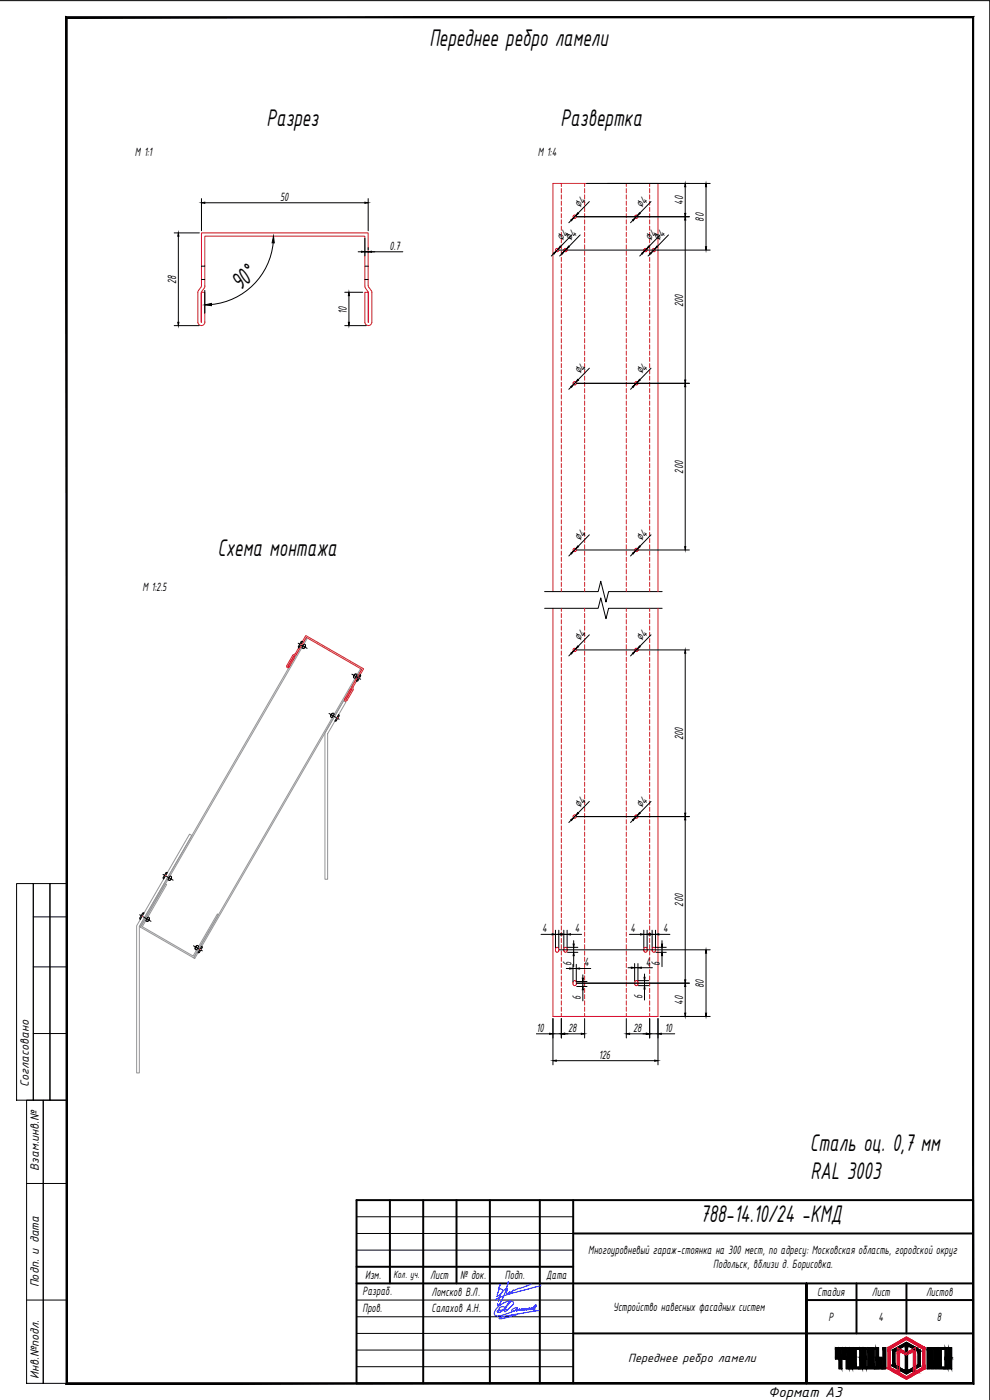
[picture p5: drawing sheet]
<svg xmlns="http://www.w3.org/2000/svg" width="297mm" height="420mm" viewBox="0 0 297 420" stroke-linecap="round" stroke-linejoin="round" font-family="sans-serif">
<!-- layer: 0 -->
<g fill="none" stroke="#cd2027" stroke-width=".3">
<path d="M168.4 55.1v.9M168.4 56.6v1.3M168.4 58.5v1.2M175.4 55.1v.9M175.4 56.6v1.3M175.4 58.5v1.2M187.9 55.1v.9M187.9 56.6v1.3M187.9 58.5v1.2M194.9 55.1v.9M194.9 56.6v1.3M194.9 58.5v1.2"/>
<path d="M168.4 60.4v1.2M168.4 62.2v1.3M168.4 64.1v1.3M168.4 66v1.2M168.4 67.9v1.2M168.4 69.7v1.3M168.4 71.6v1.3M168.4 73.5v1.2M168.4 75.4v1.2M168.4 77.2v1.3M168.4 79.1v1.3M175.4 60.4v1.2"/>
<path d="M175.4 62.2v1.3M175.4 64.1v1.3M175.4 66v1.2M175.4 67.9v1.2M175.4 69.7v1.3M175.4 71.6v1.3M175.4 73.5v1.2M175.4 75.4v1.2M175.4 77.2v1.3M175.4 79.1v1.3M187.9 60.4v1.2M187.9 62.2v1.3"/>
<path d="M187.9 64.1v1.3M187.9 66v1.2M187.9 67.9v1.2M187.9 69.7v1.3M187.9 71.6v1.3M187.9 73.5v1.2M187.9 75.4v1.2M187.9 77.2v1.3M187.9 79.1v1.3M194.9 60.4v1.2M194.9 62.2v1.3M194.9 64.1v1.3"/>
<path d="M194.9 66v1.2M194.9 67.9v1.2M194.9 69.7v1.3M194.9 71.6v1.3M194.9 73.5v1.2M194.9 75.4v1.2M194.9 77.2v1.3M194.9 79.1v1.3M59.4 87.8v8.9M59.4 96.7a1.05 1.05 0 0 0 1 1 1.05 1.05 0 0 0 1.1-1M59.5 87.2l-.1 .6M60.3 86.2l-.8 1"/>
<path d="M60.3 86.2l.2-.4v-15.9h50v15.7l.9 1.6M109.5 96.7a1.05 1.05 0 0 0 1 1 1.05 1.05 0 0 0 1.1-1M110.4 87.5l-.9-1.6v-15h-48.1v15.2l-1.1 1.9 .1 8.7 .1-9h.9v9M110.4 87.4l.2 .7v8.6l-.1-9h-1v9M111.4 87.2l.2 .6M111.6 87.8v8.9M168.4 81v1.2M168.4 82.9v1.2M168.4 84.7v1.3M168.4 86.6v1.3M168.4 88.5v1.2M168.4 90.4v1.2"/>
<path d="M168.4 92.2v1.3M168.4 94.1v1.3M168.4 96v1.2M168.4 97.9v1.2M168.4 99.7v1.3M175.4 81v1.2M175.4 82.9v1.2M175.4 84.7v1.3M175.4 86.6v1.3M175.4 88.5v1.2M175.4 90.4v1.2M175.4 92.2v1.3"/>
<path d="M175.4 94.1v1.3M175.4 96v1.2M175.4 97.9v1.2M175.4 99.7v1.3M187.9 81v1.2M187.9 82.9v1.2M187.9 84.7v1.3M187.9 86.6v1.3M187.9 88.5v1.2M187.9 90.4v1.2M187.9 92.2v1.3M187.9 94.1v1.3"/>
<path d="M187.9 96v1.2M187.9 97.9v1.2M187.9 99.7v1.3M194.9 81v1.2M194.9 82.9v1.2M194.9 84.7v1.3M194.9 86.6v1.3M194.9 88.5v1.2M194.9 90.4v1.2M194.9 92.2v1.3M194.9 94.1v1.3M194.9 96v1.2"/>
<path d="M194.9 97.9v1.2M194.9 99.7v1.3M168.4 101.6v1.3M168.4 103.5v1.2M168.4 105.4v1.2M168.4 107.2v1.3M168.4 109.1v1.3M168.4 111v1.2M168.4 112.9v1.2M168.4 114.7v1.3M168.4 116.6v1.3M168.4 118.5v1.2"/>
<path d="M175.4 101.6v1.3M175.4 103.5v1.2M175.4 105.4v1.2M175.4 107.2v1.3M175.4 109.1v1.3M175.4 111v1.2M175.4 112.9v1.2M175.4 114.7v1.3M175.4 116.6v1.3M175.4 118.5v1.2M187.9 101.6v1.3M187.9 103.5v1.2"/>
<path d="M187.9 105.4v1.2M187.9 107.2v1.3M187.9 109.1v1.3M187.9 111v1.2M187.9 112.9v1.2M187.9 114.7v1.3M187.9 116.6v1.3M187.9 118.5v1.2M194.9 101.6v1.3M194.9 103.5v1.2M194.9 105.4v1.2M194.9 107.2v1.3"/>
<path d="M194.9 109.1v1.3M194.9 111v1.2M194.9 112.9v1.2M194.9 114.7v1.3M194.9 116.6v1.3M194.9 118.5v1.2M168.4 120.4v1.2M168.4 122.2v1.3M168.4 124.1v1.3M168.4 126v1.2M168.4 127.9v1.2M168.4 129.7v1.3"/>
<path d="M168.4 131.6v1.3M168.4 133.5v1.2M168.4 135.4v1.2M168.4 137.2v1.3M168.4 139.1v1.3M175.4 120.4v1.2M175.4 122.2v1.3M175.4 124.1v1.3M175.4 126v1.2M175.4 127.9v1.2M175.4 129.7v1.3M175.4 131.6v1.3"/>
<path d="M175.4 133.5v1.2M175.4 135.4v1.2M175.4 137.2v1.3M175.4 139.1v1.3M187.9 120.4v1.2M187.9 122.2v1.3M187.9 124.1v1.3M187.9 126v1.2M187.9 127.9v1.2M187.9 129.7v1.3M187.9 131.6v1.3M187.9 133.5v1.2"/>
<path d="M187.9 135.4v1.2M187.9 137.2v1.3M187.9 139.1v1.3M194.9 120.4v1.2M194.9 122.2v1.3M194.9 124.1v1.3M194.9 126v1.2M194.9 127.9v1.2M194.9 129.7v1.3M194.9 131.6v1.3M194.9 133.5v1.2M194.9 135.4v1.2"/>
<path d="M194.9 137.2v1.3M194.9 139.1v1.3M168.4 141v1.2M168.4 142.9v1.2M168.4 144.7v1.3M168.4 146.6v1.3M168.4 148.5v1.2M168.4 150.4v1.2M168.4 152.2v1.3M168.4 154.1v1.3M168.4 156v1.2M168.4 157.9v1.2"/>
<path d="M168.4 159.7v1.3M175.4 141v1.2M175.4 142.9v1.2M175.4 144.7v1.3M175.4 146.6v1.3M175.4 148.5v1.2M175.4 150.4v1.2M175.4 152.2v1.3M175.4 154.1v1.3M175.4 156v1.2M175.4 157.9v1.2M175.4 159.7v1.3"/>
<path d="M187.9 141v1.2M187.9 142.9v1.2M187.9 144.7v1.3M187.9 146.6v1.3M187.9 148.5v1.2M187.9 150.4v1.2M187.9 152.2v1.3M187.9 154.1v1.3M187.9 156v1.2M187.9 157.9v1.2M187.9 159.7v1.3M194.9 141v1.2"/>
<path d="M194.9 142.9v1.2M194.9 144.7v1.3M194.9 146.6v1.3M194.9 148.5v1.2M194.9 150.4v1.2M194.9 152.2v1.3M194.9 154.1v1.3M194.9 156v1.2M194.9 157.9v1.2M194.9 159.7v1.3M165.9 177.5v-122.4h31.5v122.4M168.4 161.6v1.3"/>
<path d="M168.4 163.5v1.2M168.4 165.4v1.2M168.4 167.2v1.3M168.4 169.1v1.3M168.4 171v1.2M168.4 172.9v1.2M168.4 174.8v1.2M168.4 176.6v.9M175.4 161.6v1.3M175.4 163.5v1.2M175.4 165.4v1.2M175.4 167.2v1.3"/>
<path d="M175.4 169.1v1.3M175.4 171v1.2M175.4 172.9v1.2M175.4 174.8v1.2M175.4 176.6v.9M187.9 161.6v1.3M187.9 163.5v1.2M187.9 165.4v1.2M187.9 167.2v1.3M187.9 169.1v1.3M187.9 171v1.2M187.9 172.9v1.2"/>
<path d="M187.9 174.8v1.2M187.9 176.6v.9M194.9 161.6v1.3M194.9 163.5v1.2M194.9 165.4v1.2M194.9 167.2v1.3M194.9 169.1v1.3M194.9 171v1.2M194.9 172.9v1.2M194.9 174.8v1.2M194.9 176.6v.9M88.1 197l-1.7 3"/>
<path d="M88.4 196.3l3.4-5.6 17.3 10-3.2 5.5v.9M88.4 196.3l-.6 .4-1.8 3.1 .2 .6 .5-.2 1.8-3.1-.3-.2-1.8 3.1M88.7 196.6l3.2-5.3 16.6 9.6-3 5.4M88.7 196.6l-.6 .4M165.9 182.6v122.5h31.5v-122.5M168.4 182.6v.9M168.4 184.1v1.3M168.4 186v1.2M168.4 187.9v1.2M168.4 189.7v1.3M168.4 191.6v1.3M168.4 193.5v1.2"/>
<path d="M168.4 195.4v1.2M168.4 197.3v1.2M168.4 199.1v1.3M175.4 182.6v.9M175.4 184.1v1.3M175.4 186v1.2M175.4 187.9v1.2M175.4 189.7v1.3M175.4 191.6v1.3M175.4 193.5v1.2M175.4 195.4v1.2M175.4 197.3v1.2"/>
<path d="M175.4 199.1v1.3M187.9 182.6v.9M187.9 184.1v1.3M187.9 186v1.2M187.9 187.9v1.2M187.9 189.7v1.3M187.9 191.6v1.3M187.9 193.5v1.2M187.9 195.4v1.2M187.9 197.3v1.2M187.9 199.1v1.3M194.9 182.6v.9"/>
<path d="M194.9 184.1v1.3M194.9 186v1.2M194.9 187.9v1.2M194.9 189.7v1.3M194.9 191.6v1.3M194.9 193.5v1.2M194.9 195.4v1.2M194.9 197.3v1.2M194.9 199.1v1.3M86.4 200h.1M105.5 206.3v.7l-1.8 3 1.8-3.1-.3-.2-1.8 3.1 .1 .6 .6-.2 1.8-3M168.4 201v1.2"/>
<path d="M168.4 202.9v1.2M168.4 204.7v1.3M168.4 206.6v1.3M168.4 208.5v1.2M168.4 210.4v1.2M168.4 212.2v1.3M168.4 214.1v1.3M168.4 216v1.2M168.4 217.9v1.2M168.4 219.8v1.2M175.4 201v1.2M175.4 202.9v1.2"/>
<path d="M175.4 204.7v1.3M175.4 206.6v1.3M175.4 208.5v1.2M175.4 210.4v1.2M175.4 212.2v1.3M175.4 214.1v1.3M175.4 216v1.2M175.4 217.9v1.2M175.4 219.8v1.2M187.9 201v1.2M187.9 202.9v1.2M187.9 204.7v1.3"/>
<path d="M187.9 206.6v1.3M187.9 208.5v1.2M187.9 210.4v1.2M187.9 212.2v1.3M187.9 214.1v1.3M187.9 216v1.2M187.9 217.9v1.2M187.9 219.8v1.2M194.9 201v1.2M194.9 202.9v1.2M194.9 204.7v1.3M194.9 206.6v1.3"/>
<path d="M194.9 208.5v1.2M194.9 210.4v1.2M194.9 212.2v1.3M194.9 214.1v1.3M194.9 216v1.2M194.9 217.9v1.2M194.9 219.8v1.2M168.4 221.6v1.3M168.4 223.5v1.2M168.4 225.4v1.2M168.4 227.2v1.3M168.4 229.1v1.3"/>
<path d="M168.4 231v1.2M168.4 232.9v1.2M168.4 234.7v1.3M168.4 236.6v1.3M168.4 238.5v1.3M175.4 221.6v1.3M175.4 223.5v1.2M175.4 225.4v1.2M175.4 227.2v1.3M175.4 229.1v1.3M175.4 231v1.2M175.4 232.9v1.2"/>
<path d="M175.4 234.7v1.3M175.4 236.6v1.3M175.4 238.5v1.3M187.9 221.6v1.3M187.9 223.5v1.2M187.9 225.4v1.2M187.9 227.2v1.3M187.9 229.1v1.3M187.9 231v1.2M187.9 232.9v1.2M187.9 234.7v1.3M187.9 236.6v1.3"/>
<path d="M187.9 238.5v1.3M194.9 221.6v1.3M194.9 223.5v1.2M194.9 225.4v1.2M194.9 227.2v1.3M194.9 229.1v1.3M194.9 231v1.2M194.9 232.9v1.2M194.9 234.7v1.3M194.9 236.6v1.3M194.9 238.5v1.3M168.4 240.4v1.2"/>
<path d="M168.4 242.3v1.2M168.4 244.1v1.3M168.4 246v1.2M168.4 247.9v1.2M168.4 249.7v1.3M168.4 251.6v1.3M168.4 253.5v1.2M168.4 255.4v1.2M168.4 257.2v1.3M168.4 259.1v1.3M175.4 240.4v1.2M175.4 242.3v1.2"/>
<path d="M175.4 244.1v1.3M175.4 246v1.2M175.4 247.9v1.2M175.4 249.7v1.3M175.4 251.6v1.3M175.4 253.5v1.2M175.4 255.4v1.2M175.4 257.2v1.3M175.4 259.1v1.3M187.9 240.4v1.2M187.9 242.3v1.2M187.9 244.1v1.3"/>
<path d="M187.9 246v1.2M187.9 247.9v1.2M187.9 249.7v1.3M187.9 251.6v1.3M187.9 253.5v1.2M187.9 255.4v1.2M187.9 257.2v1.3M187.9 259.1v1.3M194.9 240.4v1.2M194.9 242.3v1.2M194.9 244.1v1.3M194.9 246v1.2"/>
<path d="M194.9 247.9v1.2M194.9 249.7v1.3M194.9 251.6v1.3M194.9 253.5v1.2M194.9 255.4v1.2M194.9 257.2v1.3M194.9 259.1v1.3M168.4 261v1.3M168.4 262.9v1.2M168.4 264.8v1.2M168.4 266.6v1.3M168.4 268.5v1.2"/>
<path d="M168.4 270.4v1.2M168.4 272.2v1.3M168.4 274.1v1.3M168.4 276v1.2M168.4 277.9v1.2M168.4 279.7v1.3M175.4 261v1.3M175.4 262.9v1.2M175.4 264.8v1.2M175.4 266.6v1.3M175.4 268.5v1.2M175.4 270.4v1.2"/>
<path d="M175.4 272.2v1.3M175.4 274.1v1.3M175.4 276v1.2M175.4 277.9v1.2M175.4 279.7v1.3M187.9 261v1.3M187.9 262.9v1.2M187.9 264.8v1.2M187.9 266.6v1.3M187.9 268.5v1.2M187.9 270.4v1.2M187.9 272.2v1.3"/>
<path d="M187.9 274.1v1.3M187.9 276v1.2M187.9 277.9v1.2M187.9 279.7v1.3M194.9 261v1.3M194.9 262.9v1.2M194.9 264.8v1.2M194.9 266.6v1.3M194.9 268.5v1.2M194.9 270.4v1.2M194.9 272.2v1.3M194.9 274.1v1.3"/>
<path d="M194.9 276v1.2M194.9 277.9v1.2M194.9 279.7v1.3M168.4 281.6v1.3M168.4 283.5v1.3M168.4 285.4v1.2M168.4 287.3v1.2M168.4 289.1v1.3M168.4 291v1.2M168.4 292.9v1.2M168.4 294.7v1.3M168.4 296.6v1.3"/>
<path d="M168.4 298.5v1.2M175.4 281.6v1.3M175.4 283.5v1.3M175.4 285.4v1.2M175.4 287.3v1.2M175.4 289.1v1.3M175.4 291v1.2M175.4 292.9v1.2M175.4 294.7v1.3M175.4 296.6v1.3M175.4 298.5v1.2M187.9 281.6v1.3"/>
<path d="M187.9 283.5v1.3M187.9 285.4v1.2M187.9 287.3v1.2M187.9 289.1v1.3M187.9 291v1.2M187.9 292.9v1.2M187.9 294.7v1.3M187.9 296.6v1.3M187.9 298.5v1.2M194.9 281.6v1.3M194.9 283.5v1.3M194.9 285.4v1.2"/>
<path d="M194.9 287.3v1.2M194.9 289.1v1.3M194.9 291v1.2M194.9 292.9v1.2M194.9 294.7v1.3M194.9 296.6v1.3M194.9 298.5v1.2M168.4 300.4v1.2M168.4 302.2v1.3M168.4 304.1v1M175.4 300.4v1.2M175.4 302.2v1.3"/>
<path d="M175.4 304.1v1M187.9 300.4v1.2M187.9 302.2v1.3M187.9 304.1v1M194.9 300.4v1.2M194.9 302.2v1.3M194.9 304.1v1"/>
</g>
<g fill="none" stroke="#000" stroke-width=".3">
<path d="M0 .2h297v420M60.5 59.6v9.7M110.5 59.6v9.7M176 55.1h37.1M205.6 56v8.1M211.8 56v18M52.3 69.9h7.5M53.5 70.9v25.8M60.5 79.9h.9M61.4 60.9h48.1M82 72.9a20.6 20.6 0 0 1-18.5 18.5M107.5 75.6h1"/>
<path d="M109.5 75.6h1h-1M109.5 79.9h1M109.5 71.5v5.3M110.5 74.3v.6M110.5 75.6h10.4M166.1 76.1l-.7 .7M167.5 74.7l-.7 .7M167.8 75.1h45.3M168.6 76.1l-.7 .7M170 74.7l-.7 .7M171.4 66.1l-.7 .7M171.6 70.5l-3.4 3.5"/>
<path d="M172.8 64.7l-.7 .7M173 65h33.8M174.1 70.5l-3.4 3.5M176.8 60.5l-3.3 3.5M189.9 66.1l-.7 .7M191.3 64.7l-.7 .7M192.6 76.1l-.7 .7M194 74.7l-.7 .7M195.1 76.1l-.7 .7M195.3 60.5l-3.3 3.5M196.5 74.7l-.7 .7M198.1 70.5l-3.4 3.5"/>
<path d="M200.6 70.5l-3.4 3.5M205.6 66v48M52.3 97.7h7.5M60.5 83.9h.9M61.4 87.1v6.9M103.4 97.7h6.5M103.4 87.7h5.4M104.7 88.7v8M109.5 83.9h1M171.4 116.1l-.7 .7M172.8 114.7l-.7 .7M173 115h33.8"/>
<path d="M176.8 110.5l-3.3 3.5M189.9 116.1l-.7 .7M191.3 114.7l-.7 .7M195.3 110.5l-3.3 3.5M205.6 116.1v48M163.4 177.5h16.1l.8-3.1 1.5 6.3 .8-3.2h16.1M171.4 166.1l-.7 .8M172.8 164.7l-.7 .7M173 165.1h33.8M176.8 160.5l-3.3 3.5M189.9 166.1l-.7 .8M191.3 164.7l-.7 .7"/>
<path d="M195.3 160.5l-3.3 3.5M163.4 182.6h16.1l.8-3.2 1.5 6.3 .8-3.1h16.1M171.4 196.1l-.7 .8M172.8 194.7l-.7 .7M173 195.1h33.8M176.8 190.5l-3.3 3.5M189.9 196.1l-.7 .8M191.3 194.7l-.7 .7M195.3 190.5l-3.3 3.5M205.6 196v48.1M171.4 246.1l-.7 .7M172.8 244.7l-.7 .7"/>
<path d="M173 245.1h33.8M176.8 240.5l-3.3 3.5M189.9 246.1l-.7 .7M191.3 244.7l-.7 .7M195.3 240.5l-3.3 3.5M205.6 246.1v48M5 265.2h5v65h-5zM10 265.2h5v65h-5zM10 275.2h10M15 265.2h5v65h-5zM166.7 279.2v5.2M167.7 279.2v5.2"/>
<path d="M169.2 279.2v5.2M170.2 279.2v5.2M193.2 279.2v5.2M194.2 279.2v5.2M195.7 279.2v5.2M196.7 279.2v5.2M10 290.2h10M162.3 280.4h3.4M166.7 280.4h1.5M167.8 285.1h45.3M168.7 280.4h1.5M169.9 290.7h1"/>
<path d="M170.3 285.8h3.1M170.3 284.3h3.1M171.2 280.4h3.3M171.9 289.4v5.3M171.9 290.7h1M172.1 282.3v1M172.1 284.3v1.5M172.1 286.8v3.3M172.9 289.4v5.3M173 296.1h3.1M173 294.6h3.1M173 295.1h33.8"/>
<path d="M173.9 290.7h3.3M174.9 292.6v1M174.9 294.6v1.5M174.9 297.1v3.3M188.4 290.4h1M188.8 280.4h3.4M190.4 289.2v5.2M190.4 290.4h1M191.4 289.2v5.2M191.5 295.8h3.1M191.5 294.3h3.1M192.4 290.4h3.3"/>
<path d="M193.2 280.4h1.5M193.4 292.3v1M193.4 294.3v1.5M193.4 296.8v3.3M195.2 280.4h1.5M196.8 285.8h3.1M196.8 284.3h3.1M197.7 280.4h3.3M198.6 282.3v1M198.6 284.3v1.5M198.6 286.8v3.3M205.6 296.1v8"/>
<path d="M211.8 286.1v18M10 310.2h10M160.9 310.3h4M165.9 305.7v13.9M165.9 310.3h2.5M166.9 318.3h29.5M168.4 305.7v5.8M169.4 310.3h5M175.4 305.7v5.8M187.9 305.7v5.8M188.9 310.3h5M194.9 310.3h2.5"/>
<path d="M194.9 305.7v5.8M197.4 305.7v13.9M198.1 305.1h15M198.4 310.3h4M8 330.2h5v85h-5zM13 330.2h7v85h-7zM8 355.2h12M8 390.2h12"/>
</g>
<g fill="#000" stroke="#000" stroke-width=".3">
<path d="M205.6 55.1l.2 .9h-.4zM211.8 55.1l.2 .9h-.3zM53.5 69.9l.2 1h-.4zM60.5 60.9l.9-.2v.3zM82.1 70.9l.2 2h-.7zM108.5 75.4l1 .2-1 .1zM109.5 60.7l1 .2-1 .1zM110.5 75.6l1-.2v.3zM166 76l.8-.6-.6 .8zM168.1 73.9l.2 .2-.8 .6zM168.5 76l.8-.6-.6 .8zM170.6 73.9l.2 .2-.8 .6z"/>
<path d="M171.3 66l.8-.6-.6 .9zM173.3 63.9l.3 .2-.8 .6zM189.8 66l.8-.6-.6 .9zM191.9 63.9l.2 .2-.8 .6zM192.5 76l.8-.6-.6 .8zM194.6 73.9l.2 .2-.8 .6zM195 76l.8-.6-.6 .8zM197.1 73.9l.2 .2-.8 .6zM205.6 65l.2 1h-.4zM205.4 64.1h.4l-.2 .9zM211.7 74h.3l-.2 1.1zM53.3 96.7h.4l-.2 1z"/>
<path d="M61.4 91.5l2-.4 .1 .6zM104.5 96.7h.4l-.2 1zM104.7 87.7l.2 1h-.4zM171.3 116l.8-.6-.6 .8zM173.3 113.9l.3 .2-.8 .6zM189.8 116l.8-.6-.6 .8zM191.9 113.9l.2 .2-.8 .6zM205.6 115l.2 1.1h-.4zM205.4 114h.4l-.2 1zM171.3 166l.8-.6-.6 .8zM173.3 163.9l.3 .2-.8 .6zM189.8 166l.8-.6-.6 .8z"/>
<path d="M191.9 163.9l.2 .2-.8 .6zM205.4 164.1h.4l-.2 1zM171.3 196l.8-.6-.6 .9zM173.3 193.9l.3 .2-.8 .6zM189.8 196l.8-.6-.6 .9zM191.9 193.9l.2 .2-.8 .6zM205.6 195.1l.2 .9h-.4zM171.3 246l.8-.6-.6 .9zM173.3 243.9l.3 .2-.8 .6zM189.8 246l.8-.6-.6 .9zM191.9 243.9l.2 .2-.8 .6zM205.6 245.1l.2 1h-.4z"/>
<path d="M205.4 244.1h.4l-.2 1zM165.7 280.2l1 .2-1 .2zM168.2 280.2l1 .2-1 .2zM167.7 280.4l1-.2v.4zM170.9 290.5l1 .2-1 .1zM170.2 280.4l1-.2v.4zM172 283.3h.3l-.2 1zM172.1 285.8l.2 1h-.3zM172.9 290.7l1-.2v.3zM174.7 293.6h.3l-.1 1zM174.9 296.1l.1 1h-.3zM189.4 290.3l1 .1-1 .2z"/>
<path d="M192.2 280.2l1 .2-1 .2zM191.4 290.4l1-.1v.3zM193.2 293.3h.3l-.1 1zM193.4 295.8l.1 1h-.3zM194.7 280.2l1 .2-1 .2zM194.2 280.4l1-.2v.4zM196.7 280.4l1-.2v.4zM198.5 283.3h.3l-.2 1zM198.6 285.8l.2 1h-.3zM205.6 295.1l.2 1h-.4zM205.4 294.1h.4l-.2 1zM211.8 285.1l.2 1h-.3z"/>
<path d="M164.9 310.1l1 .2-1 .1zM165.9 318.3l1-.1v.3zM168.4 310.3l1-.2v.3zM174.4 310.1l1 .2-1 .1zM187.9 310.3l1-.2v.3zM193.9 310.1l1 .2-1 .1zM196.4 318.2l1 .1-1 .2zM197.4 310.3l1-.2v.3zM205.4 304.1h.4l-.2 1zM211.7 304.1h.3l-.2 1z"/>
<path d="M20.2 415l-.4 .4 272-.4zM19.8 415.4l272-.4 .3 .4zM291.8 5.4v409.6l.3 .4zM291.8 5.4l.3-.4v410.4zM20.2 5.4h271.6l.3-.4zM19.8 5h272.3l-271.9 .4zM19.8 5l.4 410v-409.6zM19.8 5l.4 410-.4 .4z"/>
</g>
<g fill="none" stroke="#f00" stroke-width=".3">
<path d="M166.7 285.3v-.5a.5 .5 0 0 1 .5-.5 .5 .5 0 0 1 .5 .5v.5M166.7 285.3a.5 .5 0 0 0 .5 .5 .5 .5 0 0 0 .5-.5M169.2 284.8v.5M169.2 284.8a.5 .5 0 0 1 .5-.5 .5 .5 0 0 1 .5 .5M169.2 285.3a.5 .5 0 0 0 .5 .5 .5 .5 0 0 0 .5-.5M170.2 284.8v.5M172 294.5a.5 .5 0 0 1 .6-.2 .5 .5 0 0 1 .3 .5v.5a.51 .51 0 0 1-.5 .5 .51 .51 0 0 1-.5-.5zM190.5 294.5a.5 .5 0 0 1 .6-.2 .5 .5 0 0 1 .3 .5v.5a.51 .51 0 0 1-.5 .5 .51 .51 0 0 1-.5-.5zM193.2 284.8v.5M193.2 284.8a.5 .5 0 0 1 .5-.5 .5 .5 0 0 1 .5 .5M193.2 285.3a.5 .5 0 0 0 .5 .5 .5 .5 0 0 0 .5-.5M194.2 284.8v.5"/>
<path d="M195.7 285.3v-.5a.5 .5 0 0 1 .5-.5 .5 .5 0 0 1 .5 .5v.5M195.7 285.3a.5 .5 0 0 0 .5 .5 .5 .5 0 0 0 .5-.5"/>
<circle cx="167.2" cy="75" r=".5"/>
<circle cx="169.7" cy="75" r=".5"/>
<circle cx="172.4" cy="65" r=".5"/>
<circle cx="190.9" cy="65" r=".5"/>
<circle cx="193.7" cy="75" r=".5"/>
<circle cx="196.2" cy="75" r=".5"/>
<circle cx="172.4" cy="115" r=".5"/>
<circle cx="190.9" cy="115" r=".5"/>
<circle cx="172.4" cy="165" r=".5"/>
<circle cx="190.9" cy="165" r=".5"/>
<circle cx="172.4" cy="195" r=".5"/>
<circle cx="190.9" cy="195" r=".5"/>
<circle cx="172.4" cy="245.1" r=".5"/>
<circle cx="190.9" cy="245.1" r=".5"/>
</g>
<path d="M91.8 191.5l.4 .1-50.1 86.7-.3-.2zM103.1 210.3l.7 .4-5.5 9.5v43.7h-.8v-43.9zM108.1 200.9l.3 .1-50 86.7-.3-.2zM56.9 250.3l.7 .4-15.8 27.4v43.9h-.8v-44.1zM49.6 265.3l.4 .2-7.3 12.6 15.2 8.8 7.3-12.6 .4 .2-7.5 13-16-9.2z" fill="none" stroke="#939598" stroke-width=".3"/>
<g fill="none" stroke="#000" stroke-width=".3">
<path d="M89.5 193l2.6 1.6M90.3 192.6l.4-.1-1.1 1.9-.1-.4zM91.1 193.4l-.5 .9 .2 .3h.4l.5-.9-.1 .6-.4 .2M91.1 193.4h.4l.2 .3M98.7 214.1l3.1 1.8M99.7 214.1l-.4 .3-.1 .5M99.7 215.3h-.3l-.2-.3 .7-1 .3 .4-.5 .9M101.6 214.5l-1.1 1.9 .4-.1M101.6 214.5l.1 .4-.8 1.4M105.6 202.3l2.6 1.6M106.5 202.3l-.4 .3v.5M106.6 202.3h.3l.2 .3-.7 .9-.3-.3z"/>
<path d="M108.1 202.5l.1 .4-.8 1.4-.4 .1zM41.9 274.5l3.4 2M42.8 274.1l.4-.1-1.1 1.9-.1-.4zM44.3 275.3l-.5 .9 .2 .3h.3M44.3 275.3h.4l.1 .3M44.8 275.7l-.1 .5-.4 .3zM48.9 262.4l3 1.8M49.8 262l.4-.1-1.1 1.9-.1-.4 .8-1.4M50.5 263.9l.1 .3h.4l.4-1.1-.4-.1-.6 .9M51.5 263.3l-.1 .5-.4 .3M58 283.8l2.7 1.6M59 283.9l-.4 .3v.5"/>
<path d="M59 283.8h.4l.1 .3-.6 1-.4-.4zM60.6 284.4l-.7 1.4-.5 .1M60.7 284.4l-.1-.4-1.2 1.9"/>
</g>
<path d="M90.2 193.5h.1M101 215.5h.1M107.5 203.4h.1M42.6 275h.1M49.6 262.8h.1M60 285h.1" fill="none" stroke="#f0f" stroke-width=".3"/>
<g fill="none" stroke="#000" stroke-width=".59">
<path d="M107 360.2h185v55h-185zM117 360.2v25M127 360.2v55M137 360.2v25M147 360.2v55M162 360.2v55M172 370.2h120M172 360.2v55M107 380.2h65M107 385.2h185M242 390.2h50M257 385.2v15"/>
<path d="M272 385.2v15M172 400.2h120M242 415.2v-30v30"/>
</g>
<path d="M107 375.2h65M107 370.2h65M107 365.2h65M107 390.2h65M107 395.2h65M107 405.2h65M107 400.2h65M107 410.2h65" fill="none" stroke="#000" stroke-width=".3"/>
<g fill="#000" stroke="#000" stroke-width=".3">
<path d="M255 410.8h.8zM268.5 410.4h.7v.4zM268.5 404.8l.7-.4v.4zM269.2 404.4h1.4l-.7 .4zM269.9 410.4l.7 .4h-.7zM269.2 404.4l.7 .4zM270.2 411.4h3.5l-1.7 1zM271.6 406.5l.4 .2h-.4zM270.2 403.8l1.8-1 1.7 1zM272 406.7l.3-.2v.2zM273.3 404.4h1.4zM274.7 405.2h1.4z"/>
<path d="M250.7 404.9l.8 2.5v-2.5zM250.7 404.9l.8 2.5h-.8z"/>
<path d="M251.7 404.9l.9 2.5v-2.5zM251.7 404.9l.9 2.5h-.9z"/>
<path d="M251.7 407.9l.9 2.9v-2.9zM251.7 407.9l.9 2.9h-.9z"/>
<path d="M250.7 404.4l3 .5v-.5zM250.7 404.4l3 .5h-3z"/>
<path d="M252.8 404.9l.9 2.5v-2.5zM252.8 404.9l.9 2.5h-.9z"/>
<path d="M250.7 407.4l3 .5v-.5zM250.7 407.4l3 .5h-3z"/>
<path d="M253.9 404.9l.8 2.5v-2.5zM253.9 404.9l.8 2.5h-.8z"/>
<path d="M253.9 407.9l.8 2.9v-2.9zM253.9 407.9l.8 2.9h-.8z"/>
<path d="M253.9 404.4l1.9 .5v-.5zM253.9 404.4l1.9 .5h-1.9z"/>
<path d="M255 404.9l.8 2.5v-2.5zM255 404.9l.8 2.5h-.8z"/>
<path d="M253.9 407.4l1.9 .5v-.5zM253.9 407.4l1.9 .5h-1.9z"/>
<path d="M255 407.9l.8 2.9v-2.9zM255 407.9l.8 2.9h-.8z"/>
<path d="M256.1 404.9l.8 5.4v-5.4zM256.1 404.9l.8 5.4h-.8z"/>
<path d="M256.1 404.4l1.6 .5v-.5zM256.1 404.4l1.6 .5h-1.6z"/>
<path d="M256.1 410.3l1.6 .5v-.5zM256.1 410.3l1.6 .5h-1.6z"/>
<path d="M258 404.9l.8 2.5v-2.5zM258 404.9l.8 2.5h-.8z"/>
<path d="M258 407.9l.8 2.9v-2.9zM258 407.9l.8 2.9h-.8z"/>
<path d="M258 404.4l1.9 .5v-.5zM258 404.4l1.9 .5h-1.9z"/>
<path d="M259.1 404.9l.8 2.5v-2.5zM259.1 404.9l.8 2.5h-.8z"/>
<path d="M258 407.4l1.9 .5v-.5zM258 407.4l1.9 .5h-1.9z"/>
<path d="M259.1 407.9l.8 2.9v-2.9zM259.1 407.9l.8 2.9h-.8z"/>
<path d="M260.4 404.9l.8 5.4v-5.4zM260.4 404.9l.8 5.4h-.8z"/>
<path d="M260.4 404.4l1.9 .5v-.5zM260.4 404.4l1.9 .5h-1.9z"/>
<path d="M261.5 404.9l.8 5.4v-5.4zM261.5 404.9l.8 5.4h-.8z"/>
<path d="M260.1 410.3l2.4 .5v-.5zM260.1 410.3l2.4 .5h-2.4z"/>
<path d="M262.8 404.4l.8 3v-3zM262.8 404.4l.8 3h-.8z"/>
<path d="M262.8 407.9l.8 2.4v-2.4zM262.8 407.9l.8 2.4h-.8z"/>
<path d="M262.8 407.4l1.9 .5v-.5zM262.8 407.4l1.9 .5h-1.9z"/>
<path d="M263.9 407.9l.8 2.4v-2.4zM263.9 407.9l.8 2.4h-.8z"/>
<path d="M262.8 410.3l1.9 .5v-.5zM262.8 410.3l1.9 .5h-1.9z"/>
<path d="M264.9 404.4l.9 6.4v-6.4zM264.9 404.4l.9 6.4h-.9z"/>
<path d="M267.8 405.6l.7 4v-4zM267.8 405.6l.7 4h-.7z"/>
<path d="M267.8 409.6l1.4 .4-.7-.4zM267.8 409.6l1.4 .4h-1.4z"/>
<path d="M268.5 404.8l.7 .4v-.4zM267.8 405.2l.7-.4 .7 .4z"/>
<path d="M267.8 405.2l.7 .4 .7-.4zM267.8 405.2l.7 .4h-.7z"/>
<path d="M267.8 410l1.4 .4v-.4zM267.8 410l1.4 .4h-.7z"/>
<path d="M269.9 411.2h1.4zM269.9 411.2h1.4z"/>
<path d="M269.2 404.4h1.4zM269.2 404.4h1.4z"/>
<path d="M269.9 410.8l1.4 .4-.7-.4zM269.9 410.8l1.4 .4h-1.4z"/>
<path d="M269.9 411.2l1.7 .2-.3-.2zM269.9 411.2l1.7 .2h-1.4z"/>
<path d="M270.2 403.8l.4 .6 1-.6zM269.2 404.4l1-.6 .4 .6z"/>
<path d="M271.6 405.8h.7zM271.6 405.8h.7z"/>
<path d="M271.6 403.8l.7 .6v-.6zM271.6 403.8l.7 .6h-.7z"/>
<path d="M271.6 404.4l.7 1.4v-1.4zM271.6 404.4l.7 1.4h-.7zM271.6 405.8l.4 .2 .3-.2z"/>
<path d="M271.6 406.7l.7 4.5v-4.5zM271.6 406.7l.7 4.5h-.7z"/>
<path d="M271.6 411.2l.7 .2v-.2zM271.6 411.2l.7 .2h-.7z"/>
<path d="M273.3 404.4h1.4zM273.3 404.4h1.4l-.7 .4z"/>
<path d="M272.3 403.8l2.4 .6-1-.6zM272.3 403.8l2.4 .6h-1.4z"/>
<path d="M274 410.4v.8zM272.7 411.2l1.3-.8v.8z"/>
<path d="M272.7 411.2l1 .2 .3-.2zM272.3 411.4l.4-.2 1 .2z"/>
<path d="M274.7 404.4l1.4 .8h-1.4zM274.7 405.2h1.4z"/>
<path d="M274.7 410h1.4zM274.7 410h1.4z"/>
<path d="M274.7 405.2l1.4 .4v-.4zM274.7 405.2l1.4 .4h-.7z"/>
<path d="M275.4 405.6l.7 4v-4zM275.4 405.6l.7 4h-.7z"/>
<path d="M275.4 409.6l.7 .4v-.4zM274.7 410l.7-.4 .7 .4zM274.7 410v.8l1.4-.8z"/>
<path d="M278.2 404.9l.9 5.9v-5.9zM278.2 404.9l.9 5.9h-.9z"/>
<path d="M279.3 404.9l.9 5.9v-5.9zM279.3 404.9l.9 5.9h-.9z"/>
<path d="M278.2 404.4l3.1 .5v-.5zM278.2 404.4l3.1 .5h-3.1z"/>
<path d="M280.4 404.9l.9 5.9v-5.9zM280.4 404.9l.9 5.9h-.9z"/>
<path d="M281.6 404.9l.8 5.4v-5.4zM281.6 404.9l.8 5.4h-.8z"/>
<path d="M281.6 404.4l1.7 .5v-.5zM281.6 404.4l1.7 .5h-1.7z"/>
<path d="M281.6 410.3l1.7 .5v-.5zM281.6 410.3l1.7 .5h-1.7z"/>
<path d="M283.5 404.4l.9 3v-3zM283.5 404.4l.9 3h-.9z"/>
<path d="M283.5 407.9l.9 2.9v-2.9zM283.5 407.9l.9 2.9h-.9z"/>
<path d="M283.5 407.6l2 .1zM283.5 407.6l2 .1z"/>
<path d="M284.7 404.4l.8 3v-3zM284.7 404.4l.8 3h-.8z"/>
<path d="M283.5 407.4l2 .1zM283.5 407.4l2 .1z"/>
<path d="M283.5 407.5h2zM283.5 407.5l1.8 .1z"/>
<path d="M283.5 407.7l2 .2zM283.5 407.7l2 .2z"/>
<path d="M284.7 407.9l.8 2.9v-2.9zM284.7 407.9l.8 2.9h-.8z"/>
</g>
<g fill="#dd0037" stroke="#dd0037" stroke-width=".3">
<path d="M270.6 402l1.4-.8 1.3 .8z"/>
<path d="M270.7 406h2.6l-1.3 .7z"/>
<path d="M270.6 413.2h2.7l-1.3 .8z"/>
<path d="M272 402l5.5 2.4-4.2-2.4zM272 402l5.5 2.4h-1.4z"/>
<path d="M267.8 404.4l4.2-2.4h-1.4zM266.4 404.4l4.2-2.4-2.8 2.4z"/>
<path d="M276.1 404.4h1.4zM276.1 404.4h1.4z"/>
<path d="M266.4 404.4h1.4zM266.4 404.4h1.4z"/>
<path d="M276.1 404.4l1.4 .4v-.4zM276.1 404.4l1.4 .4h-.7z"/>
<path d="M266.4 404.4l.7 .4 .7-.4zM266.4 404.4l.7 .4h-.7z"/>
<path d="M274.7 404.4v1.2zM272.7 405.6l2-1.2v1.2z"/>
<path d="M269.2 404.4l2.1 1.2zM269.2 404.4l2.1 1.2h-2.1z"/>
<path d="M272.7 405.6l.6 .4 .7-.4zM272 406l.7-.4 .6 .4z"/>
<path d="M269.9 405.6l2.1 .4-.7-.4zM269.9 405.6l2.1 .4h-1.3z"/>
<path d="M269.2 405.6l.7 .4v-.4zM269.2 405.6l.7 .4h-.7z"/>
<path d="M276.8 404.8l.7 5.6v-5.6zM276.8 404.8l.7 5.6h-.7z"/>
<path d="M266.4 404.8l.7 5.6v-5.6zM266.4 404.8l.7 5.6h-.7z"/>
<path d="M276.8 410.4l.7 .4v-.4zM276.1 410.8l.7-.4 .7 .4z"/>
<path d="M269.2 406l.7 4.8v-4.8zM269.2 406l.7 4.8h-.7z"/>
<path d="M266.4 410.4l1.4 .4-.7-.4zM266.4 410.4l1.4 .4h-1.4z"/>
<path d="M276.1 410.8v.8l1.4-.8zM274.7 411.6l1.4-.8v.8z"/>
<path d="M274 405.6l.7 6v-6zM274 405.6l.7 6h-.7z"/>
<path d="M269.2 410.8l.7 .8v-.8zM269.2 410.8l.7 .8h-.7z"/>
<path d="M266.4 410.8l2.8 .8-1.4-.8zM266.4 410.8l2.8 .8h-1.4z"/>
<path d="M267.8 411.6l2.1 .4v-.4zM267.8 411.6l2.1 .4h-1.4z"/>
<path d="M274 411.6l1.4 .4 .7-.4zM274 411.6l1.4 .4h-1.4z"/>
<path d="M274 412l-.7 1.2 2.1-1.2zM272 413.2l2-1.2-.7 1.2z"/>
<path d="M268.5 412l3.5 1.2-2.1-1.2zM268.5 412l3.5 1.2h-1.4z"/>
</g>
<g fill="none" stroke="#000" stroke-width=".3">
<path d="M250.7 404.4h3v3.5h-1.1v2.9h-.9v-2.9h-1zM251.5 404.9h.2v2.5h-.2zM252.6 404.9h.2v2.5h-.2zM253.9 404.4h1.9v6.4h-.8v-2.9h-.3v2.9h-.8zM254.7 404.9h.3v2.5h-.3zM256.1 404.4h1.6v.5h-.8v5.4h.8v.5h-1.6zM258 404.4h1.9v6.4h-.8v-2.9h-.3v2.9h-.8zM258.8 404.9h.3v2.5h-.3zM260.4 404.4h1.9v5.9h.2v.5h-2.4v-.5h.3zM261.2 404.9h.3v5.4h-.3zM262.8 404.4h.8v3h1.1v3.4h-1.9zM263.6 407.9h.3v2.4h-.3z"/>
<path d="M264.9 404.4h.9v6.4h-.9zM269.2 410.8l-1.4-.8v-4.8l4.2-2.4 4.1 2.4v4.8l-1.4 .8M269.2 405.2l-.7 .4v4l.7 .4M269.9 411.2l2.1 1.2 2-1.2M269.9 404.8l1.7-1v2M271.6 406.5v4.9l-1.7-1M272.3 406.5v4.9l1.7-1M274 404.8l-1.7-1v2M274.7 405.2l.7 .4v4l-.7 .4M278.2 404.4h3.1v6.4h-.9v-5.9h-.2v5.9h-.9v-5.9h-.2v5.9h-.9zM281.6 404.4h1.7v.5h-.9v5.4h.9v.5h-1.7zM283.5 404.4h.9v3h.3v-3h.8v3.1l-.2 .1 .2 .1v3.1h-.8v-2.9h-.3v2.9h-.9z"/>
</g>
<path d="M266.4 404.4l5.6-3.2 5.5 3.2v6.4l-5.5 3.2-5.6-3.2zM267.1 404.8l4.9-2.8 4.8 2.8v5.6l-2.1 1.2v-7.2l-2.7 1.6-2.8-1.6v7.2l-2.1-1.2zM269.9 405.6l2.1 1.1 2-1.1v6.4l-2 1.2-2.1-1.2z" fill="none" stroke="#dd0037" stroke-width=".3"/>
<path d="M149.5 393.7v-.5l-.3 .3 .2 .3 .8-.1 .6-.4 2.4-2.8v.2l-1.7 2-.2 .9h.4l2.3-2.1 .1-.5-.2-.3-1.2-.3-1.8 .8-1.7 1.3-.9 1.3 .2 1 1.1 .2 2.8-.8 2.4-1.1 .4-.4v-.2h-.4l-1 .4-.3 .6h.7l1-.9-.4 .7 .1 .1 1-.7-.1 .6 .9-.6-.1 .5 .5-.4-.1 .4 .5-.1 .3-.3-.3-.1-.4 .1-.1 .4 .9-.5v.5l.8-.7 .1 .1-.4 .5 .5-.5 .1 .1-.1-.1-.2 .3 .6-.2-.1 .3 .1 .1 .5-.5-.3-.1-.2 .4 1.5-.7 .2-.3-.2-.3-.5 .4-.4 1 .6-.1-.1-.3-.4 .2 .1 .4 1.7 .1-11.1 1.8-1 .6 1.5-.1 3.7-.9M152 392.9l-1.9 .3-.3-.2v-.4l.6-.4h.8l.5 .4-.3 .7" fill="none" stroke="#00f" stroke-width=".3"/>
<g fill="none" stroke="#00f" stroke-width=".3">
<path d="M149.2 388.7l.8-3.2-.1 .2 .2 .1-.6 .8 .4 .2a.73 .73 0 0 1 1 .4 .73 .73 0 0 1-.5 .9l-.8 .7-.7 .3M149.6 390.4v.1M149.8 389.9l-.1 .1M150 389l-.2 .7M150.1 388.8v.1M152.3 385.2l-1.1 3.6a6.7 6.7 0 0 1-1.8 3.1l-.1-.6M152.4 385l.2-.3-.1 .4M152.5 385.2v.1M153.8 388.1l-2.4 .7-2.9 1.3M154.6 387.9l-.7 .1M155.2 387.7l-.6 .2M157.5 387.1l-2.2 .6"/>
<path d="M158 387l-.4 .1M158.4 386.9h-.3M159.5 385.3l-4.9 1.8h-.6l-.9 .8-.1-.3a.56 .56 0 0 1-.4 .6 .56 .56 0 0 1-.6-.2l.1-1.3-1.1 .7-.8 1.3M162.1 385.6l.2 .2-.3 .2-3.5 .8"/>
</g>
<g font-size="7.8">
<text x="128.8" y="13.8">Переднее ребро ламели</text>
<text x="79.9" y="37.7">Разрез</text>
<text x="168.2" y="37.7">Развертка</text>
<text x="72.2" y="87.5" transform="rotate(-45 72.2 87.5)">90°</text>
<text x="65.2" y="166.9">Схема монтажа</text>
<text x="243" y="345.4">Сталь оц. 0,7 мм</text>
<text x="243.2" y="353.8">RAL 3003</text>
<text x="210.1" y="366.8">788-14.10/24 -КМД</text>
</g>
<text font-size="4.7" x="230.5" y="419.2">Формат А3</text>
<g font-size="3.9">
<text x="40.5" y="46.9">М 1:1</text>
<text x="161.4" y="46.9">М 1:4</text>
<text x="84" y="60.2">50</text>
<text x="173.8" y="62.7" transform="rotate(-46 173.8 62.7)">∅4</text>
<text x="192.3" y="62.7" transform="rotate(-46 192.3 62.7)">∅4</text>
<text x="205" y="61.6" transform="rotate(-90 205 61.6)">40</text>
<text x="211.2" y="66.5" transform="rotate(-90 211.2 66.5)">80</text>
<text x="116.9" y="74.9">0.7</text>
<text x="168.6" y="72.7" transform="rotate(-46 168.6 72.7)">∅4</text>
<text x="171.1" y="72.7" transform="rotate(-46 171.1 72.7)">∅4</text>
<text x="195.1" y="72.7" transform="rotate(-46 195.1 72.7)">∅4</text>
<text x="197.6" y="72.7" transform="rotate(-46 197.6 72.7)">∅4</text>
<text x="52.9" y="85.3" transform="rotate(-90 52.9 85.3)">28</text>
<text x="104.1" y="94.1" transform="rotate(-90 104.1 94.1)">10</text>
<text x="205" y="92.1" transform="rotate(-90 205 92.1)">200</text>
<text x="173.8" y="112.7" transform="rotate(-46 173.8 112.7)">∅4</text>
<text x="192.3" y="112.7" transform="rotate(-46 192.3 112.7)">∅4</text>
<text x="205" y="142.1" transform="rotate(-90 205 142.1)">200</text>
<text x="173.8" y="162.7" transform="rotate(-46 173.8 162.7)">∅4</text>
<text x="192.3" y="162.7" transform="rotate(-46 192.3 162.7)">∅4</text>
<text x="42.7" y="177.4">М 1:2.5</text>
<text x="173.8" y="192.7" transform="rotate(-46 173.8 192.7)">∅4</text>
<text x="192.3" y="192.7" transform="rotate(-46 192.3 192.7)">∅4</text>
<text x="205" y="222.1" transform="rotate(-90 205 222.1)">200</text>
<text x="173.8" y="242.7" transform="rotate(-46 173.8 242.7)">∅4</text>
<text x="192.3" y="242.7" transform="rotate(-46 192.3 242.7)">∅4</text>
<text x="205" y="272.1" transform="rotate(-90 205 272.1)">200</text>
<text x="162.6" y="279.8">4</text>
<text x="172.5" y="279.8">4</text>
<text x="189.2" y="279.8">4</text>
<text x="199" y="279.8">4</text>
<text x="171.5" y="289.8" transform="rotate(-90 171.5 289.8)">6</text>
<text x="175.2" y="290">4</text>
<text x="193.7" y="289.8">4</text>
<text x="198" y="289.8" transform="rotate(-90 198 289.8)">6</text>
<text x="192.8" y="299.8" transform="rotate(-90 192.8 299.8)">6</text>
<text x="211.2" y="296.5" transform="rotate(-90 211.2 296.5)">80</text>
<text x="174.3" y="300" transform="rotate(-90 174.3 300)">6</text>
<text x="205" y="301.6" transform="rotate(-90 205 301.6)">40</text>
<text x="161" y="309.6">10</text>
<text x="170.5" y="309.6">28</text>
<text x="189.9" y="309.6">28</text>
<text x="199.5" y="309.6">10</text>
<text x="179.6" y="317.7">126</text>
<text x="8.7" y="326.4" transform="rotate(-90 8.7 326.4)">Согласовано</text>
<text x="11.7" y="351.4" transform="rotate(-90 11.7 351.4)">Взам.инв.№</text>
<text x="176.5" y="376.5">Многоуровневый гараж-стоянка на 300 мест, по адресу: Московская область, городской округ</text>
<text x="109.6" y="383.9">Изм.</text>
<text x="129.1" y="383.9">Лист</text>
<text x="138.1" y="383.9">№ док.</text>
<text x="151.5" y="383.9">Подп.</text>
<text x="163.9" y="383.7">Дата</text>
<text x="214" y="380.6">Подольск, вблизи д. Борисовка.</text>
<text x="11.7" y="386.4" transform="rotate(-90 11.7 386.4)">Подп. и дата</text>
<text x="108.8" y="388.8">Разраб.</text>
<text x="129.5" y="388.8">Ломсков В.Л.</text>
<text x="245.2" y="388.9">Стадия</text>
<text x="261.6" y="388.9">Лист</text>
<text x="277.9" y="388.9">Листов</text>
<text x="108.8" y="393.8">Пров.</text>
<text x="129.5" y="393.8">Салахов А.Н.</text>
<text x="184" y="393.4">Устройство навесных фасадных систем</text>
<text x="248.6" y="396.4">Р</text>
<text x="263.6" y="396.4">4</text>
<text x="281.1" y="396.4">8</text>
<text x="11.7" y="413.9" transform="rotate(-90 11.7 413.9)">Инв.№подл.</text>
<text x="188.5" y="408.9">Переднее ребро ламели</text>
</g>
<text font-size="3.4" x="118" y="383.4">Кол. уч.</text>
</svg>
